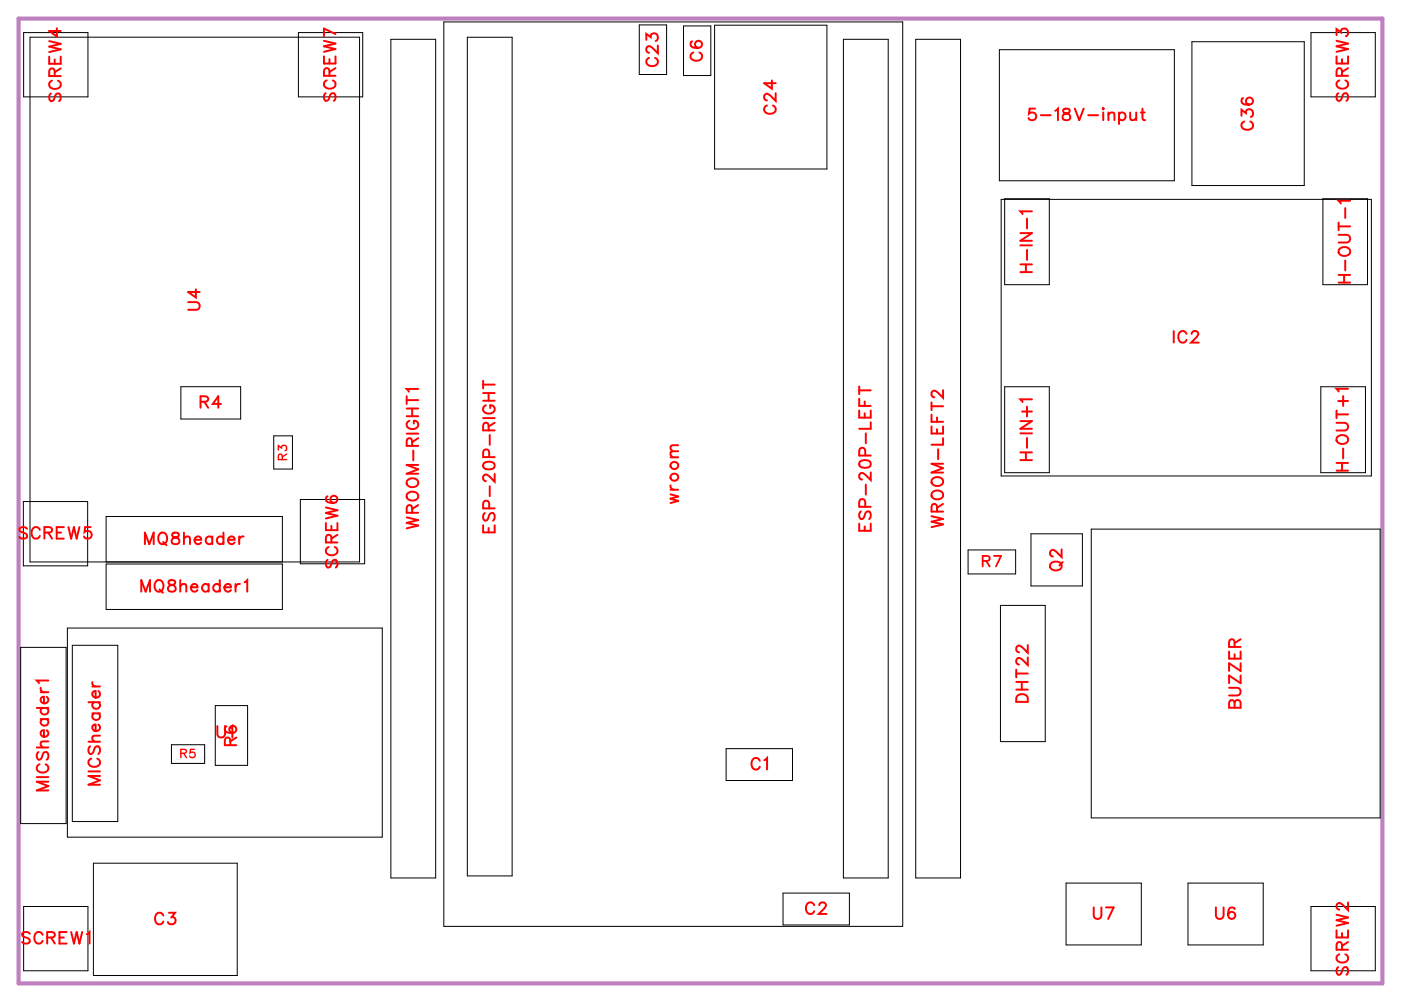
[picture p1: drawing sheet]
<svg xmlns="http://www.w3.org/2000/svg" width="86mm" height="62mm" viewBox="0 0 86 62" stroke-linecap="round" stroke-linejoin="round" font-family="sans-serif">
<path d="M1.1 1.1h83.9v59.4h-83.9z" fill="none" stroke="#bf80bf" stroke-width=".25"/>
<g fill="none" stroke="#000" stroke-width=".06">
<path d="M1.5 2h3.9v4h-3.9zM1.8 2.3h20.3v32.2h-20.3zM18.3 2h4v4h-4zM24 2.4h2.8v51.6h-2.8zM27.3 1.3h28.2v55.6h-28.2zM28.7 2.3h2.8v51.5h-2.8zM39.3 1.5h1.7v3.1h-1.7zM42 1.6h1.7v3h-1.7zM43.9 1.5h6.9v8.9h-6.9zM51.8 2.4h2.8v51.6h-2.8zM56.3 2.4h2.7v51.6h-2.7zM61.4 3.1h10.8v8h-10.8z"/>
<path d="M61.5 12.3h22.8v17h-22.8zM61.7 12.2h2.8v5.3h-2.8zM73.3 2.6h6.9v8.8h-6.9zM80.6 2h3.9v4h-3.9zM81.3 12.2h2.7v5.3h-2.7zM1.3 39.8h2.8v10.8h-2.8zM1.4 30.8h4v4h-4zM4.1 38.6h19.4v12.9h-19.4zM4.4 39.7h2.8v10.8h-2.8zM6.5 34.5v-2.7h10.9v2.7M6.5 34.7h10.9v2.8h-10.9zM11.1 23.8h3.7v2h-3.7z"/>
<path d="M16.8 26.8h1.2v2h-1.2zM18.5 30.7h3.9v4h-3.9zM59.5 33.8h2.9v1.5h-2.9zM61.5 37.2h2.7v8.4h-2.7zM61.7 23.8h2.8v5.3h-2.8zM63.4 32.8h3.1v3.2h-3.1zM67.1 32.5h17.7v17.8h-17.7zM81.2 23.8h2.7v5.3h-2.7zM1.5 55.7h3.9v4h-3.9zM5.7 53.1h8.9v6.9h-8.9zM10.5 45.8h2.1v1.1h-2.1zM13.2 43.4h2v3.6h-2z"/>
<path d="M44.6 46h4.1v2h-4.1zM48.1 54.9h4.1v2h-4.1zM65.5 54.3h4.6v3.8h-4.6zM73 54.3h4.6v3.8h-4.6zM80.6 55.7h3.9v4h-3.9z"/>
</g>
<g fill="none" stroke="#f00" stroke-width=".12">
<path d="M3 3.5v.4h.7v-.4M3 2.5l.7 .2-.7 .2 .7 .1-.7 .2M3.1 5.7l-.1 .2 .1 .3h.2l.2-.5h.1l.1 .2-.1 .3M3.2 5a.26 .26 0 0 0-.2 .3 .26 .26 0 0 0 .3 .2h.2a.26 .26 0 0 0 .2-.2 .26 .26 0 0 0-.1-.3M3.4 4.7l-.1-.4-.2-.1-.1 .5h.7M3.4 3.7v.2M3.5 1.7v.5l-.5-.3h.7M3.7 4.2l-.3 .2M11.6 18.6h.5l.2 .2-.1 .2h-.6M12 17.8v.5l-.4-.3h.7M19.9 3.5v.4h.7v-.4M19.9 2.5l.7 .2-.7 .1 .7 .2-.7 .2"/>
<path d="M20 5.7l-.1 .2 .1 .3 .2-.1 .2-.4h.1l.1 .2-.1 .3M20.1 4.9a.26 .26 0 0 0-.2 .3 .26 .26 0 0 0 .3 .2h.2a.26 .26 0 0 0 .2-.2 .26 .26 0 0 0-.1-.3M20.2 4.7v-.4l-.2-.1-.1 .5h.7M20.2 3.6v.3M20.6 4.2l-.4 .2M20.6 2.1l-.7-.3v.4M39.7 2.5v-.4l.3 .2a.24 .24 0 0 1 .4-.2 .24 .24 0 0 1-.1 .4M39.9 3.6a.26 .26 0 0 0-.2 .3 .26 .26 0 0 0 .3 .2h.2a.26 .26 0 0 0 .2-.2 .26 .26 0 0 0-.1-.3M40.4 2.8v.5l-.3-.4-.2-.1-.2 .2v.1l.2 .1M42.5 2.5v.1a.35 .35 0 0 0 .2 .4 .35 .35 0 0 0 .5-.3 .22 .22 0 0 0-.3-.2 .22 .22 0 0 0-.2 .2 .22 .22 0 0 0 .2 .2M42.6 3.2a.26 .26 0 0 0-.2 .3 .26 .26 0 0 0 .3 .2h.2a.26 .26 0 0 0 .3-.2 .26 .26 0 0 0-.2-.3M47.1 6.5a.26 .26 0 0 0-.1 .3 .26 .26 0 0 0 .2 .2h.2a.26 .26 0 0 0 .3-.2 .26 .26 0 0 0-.2-.3"/>
<path d="M47.4 4.9v.6l-.4-.4h.7M47.7 5.7v.5l-.4-.3-.2-.1-.1 .1v.1l.1 .2M62.7 16.7h.7M62.7 16.3h.7M62.7 15.1h.7M62.7 14.3h.7l-.7 .5h.7M63.1 16.3v.4M63.1 13.4v.6M63.1 15.4v.6M63.4 13h-.7l.1 .2M63.6 6.7h-.3l-.1 .3a.25 .25 0 0 1 .4 0 .25 .25 0 0 1 0 .4 .25 .25 0 0 1-.4-.1M64 7.1h.6"/>
<path d="M64.9 6.8l.1-.1v.7M65.4 6.7v.2l.3 .1 .1 .2a.24 .24 0 0 1-.3 .2 .24 .24 0 0 1-.2-.2l.4-.4v-.1zM66.1 6.7l.2 .7 .3-.7M66.9 7.1h.6M67.8 6.7h.1M67.8 6.9v.5M68.1 7l.2-.1h.2v.5M68.1 6.9v.5M68.8 7a.23 .23 0 0 1 .3 0 .23 .23 0 0 1 0 .3 .23 .23 0 0 1-.3 0M68.8 6.9v.7M69.5 6.9v.5h.2l.1-.1M69.8 6.9v.5"/>
<path d="M70.1 6.9h.3M70.2 6.7v.6l.2 .1M76.3 7.1v-.4l.3 .3a.24 .24 0 0 1 .4-.2 .24 .24 0 0 1-.1 .4M76.4 6l-.1 .1a.35 .35 0 0 0 .3 .4 .35 .35 0 0 0 .4-.3 .22 .22 0 0 0-.2-.2 .22 .22 0 0 0-.2 .2 .22 .22 0 0 0 .2 .2M76.5 7.5a.26 .26 0 0 0-.2 .3 .26 .26 0 0 0 .3 .2h.1a.26 .26 0 0 0 .3-.2 .26 .26 0 0 0-.2-.3M82.1 2.2v-.4l.3 .2a.24 .24 0 0 1 .4-.2 .24 .24 0 0 1-.1 .4M82.1 3.5v.4h.8v-.4M82.1 2.5l.8 .2-.8 .1 .8 .2-.8 .2M82.2 5.7l-.1 .2 .1 .3 .2-.1 .3-.4h.1l.1 .2-.1 .3M82.3 14.4h.5l.2 .2-.1 .3h-.6M82.3 17.4h.7M82.3 16.9h.7"/>
<path d="M82.3 13.9h.7M82.3 13.7v.5M82.3 4.9a.26 .26 0 0 0-.2 .3 .26 .26 0 0 0 .3 .2h.2a.26 .26 0 0 0 .3-.2 .26 .26 0 0 0-.2-.3M82.4 15.3a.35 .35 0 0 1 .4-.1 .35 .35 0 0 1 .1 .4 .33 .33 0 0 1-.4 .1 .33 .33 0 0 1-.1-.4zM82.5 4.7l-.1-.4-.2-.1-.1 .5h.8M82.5 3.6v.3M82.6 16.9v.5M82.7 12.8v.6M82.7 16v.6M82.9 4.2l-.4 .2M83 12.3h-.7l.1 .2M1.7 32.5l-.2-.1-.3 .1 .1 .2 .3 .1 .1 .2-.2 .1-.3-.1"/>
<path d="M2.4 32.6a.26 .26 0 0 0-.2-.2 .26 .26 0 0 0-.3 .3v.1a.26 .26 0 0 0 .3 .3 .26 .26 0 0 0 .2-.2M2.7 32.7h.4l.1-.2-.5-.1v.7M3 32.7l.2 .4M3.5 32.7h.3M3.9 32.4h-.4v.7h.4M4.2 32.4l.2 .7 .1-.7 .2 .7 .2-.7M5.6 32.4h-.4v.3a.25 .25 0 0 1 .4 0 .25 .25 0 0 1-.1 .4 .25 .25 0 0 1-.3-.1M8.7 36.4v-.7l.3 .7 .2-.7v.7M8.9 33.4v-.7l.3 .7 .2-.7v.7M9.6 35.7a.33 .33 0 0 1 .5 .3 .33 .33 0 0 1-.5 .3l-.1-.2zM9.8 36.2l.2 .2M9.9 32.8a.33 .33 0 0 1 .4 .3 .33 .33 0 0 1-.4 .3l-.2-.2z"/>
<path d="M10 33.3l.2 .2M10.4 35.7v.2l.3 .1 .1 .1a.24 .24 0 0 1-.2 .3 .24 .24 0 0 1-.3-.3l.5-.3-.1-.1zM10.6 32.8v.2l.3 .1 .1 .1a.24 .24 0 0 1-.2 .3 .24 .24 0 0 1-.2-.3l.4-.3v-.1zM11.1 36l.1-.1h.2l.1 .5M11.1 35.7v.7M11.3 33.1l.2-.1h.1l.1 .4M11.3 32.7v.7M11.7 36.1h.4a.23 .23 0 0 0-.3-.1 .23 .23 0 0 0-.1 .3 .23 .23 0 0 0 .4 0M12 33.2h.4a.23 .23 0 0 0-.4-.2 .23 .23 0 0 0 0 .4 .23 .23 0 0 0 .3 0h.1M12.3 24.7h.4l.1-.2-.2-.1h-.3v.7M12.6 24.7l.2 .4M12.8 36a.23 .23 0 0 0-.3 0 .23 .23 0 0 0 0 .3 .23 .23 0 0 0 .3 0"/>
<path d="M12.8 35.9v.5M13 33.1a.23 .23 0 0 0-.3-.1 .23 .23 0 0 0 0 .4 .23 .23 0 0 0 .3 0M13 33v.4M13.5 36a.23 .23 0 0 0-.3 0 .23 .23 0 0 0 0 .3 .23 .23 0 0 0 .3 0M13.5 35.7v.7M13.6 24.8h-.5l.3-.4v.7M13.7 33.1a.23 .23 0 0 0-.3-.1 .23 .23 0 0 0 0 .4 .23 .23 0 0 0 .3 0M13.7 32.7v.7M13.8 36.1h.4a.23 .23 0 0 0-.3-.1 .23 .23 0 0 0-.1 .3 .23 .23 0 0 0 .3 0h.1M14 33.2h.4a.23 .23 0 0 0-.3-.2 .23 .23 0 0 0-.1 .4 .23 .23 0 0 0 .4 0M14.5 35.9v.5M14.7 33v.4"/>
<path d="M14.7 35.9h-.1l-.1 .2M15 33h-.2l-.1 .2M15 35.8l.2-.1v.7M20 32.2v.4h.7v-.4M20 31.2l.7 .2-.7 .1 .7 .2-.7 .2M20.1 34.4l-.1 .2 .1 .3 .2-.1 .2-.4h.1l.1 .2-.1 .3M20.1 30.5a.35 .35 0 0 0 .2 .5 .35 .35 0 0 0 .4-.3 .22 .22 0 0 0-.2-.2 .22 .22 0 0 0-.2 .2 .22 .22 0 0 0 .2 .2M20.2 33.6a.26 .26 0 0 0-.2 .3 .26 .26 0 0 0 .3 .2h.2a.26 .26 0 0 0 .2-.2 .26 .26 0 0 0-.1-.3M20.4 33.3l-.1-.4h-.2l-.1 .4h.7M20.4 32.3v.3M20.7 32.9l-.3 .2M25 31.8l.7 .2-.7 .1 .7 .2-.7 .2"/>
<path d="M25 26.7h.7M25 25.6h.7M25 25.1h.7M25 24.6h.7M25 24.4v.4M25.1 30.3a.35 .35 0 0 1 .4-.1 .35 .35 0 0 1 .2 .4 .33 .33 0 0 1-.5 .2 .33 .33 0 0 1-.1-.5zM25.1 29.5a.35 .35 0 0 1 .4-.1 .35 .35 0 0 1 .2 .4 .33 .33 0 0 1-.5 .1 .33 .33 0 0 1-.1-.4zM25.2 25.9a.26 .26 0 0 0-.2 .3 .26 .26 0 0 0 .3 .2h.1a.25 .25 0 0 0 .3-.3 .25 .25 0 0 0-.3-.2v.1M25.3 31.5v-.4h-.2l-.1 .4h.7M25.3 27.4v-.4h-.2l-.1 .4h.7M25.3 25.1v.5M25.4 27.7v.6"/>
<path d="M25.7 23.9h-.7l.1 .2M25.7 31l-.4 .3M25.7 28.6h-.7l.7 .3-.7 .2h.7M25.7 26.9l-.4 .3M29.7 32.3v.4h.7v-.4M29.7 23.4v.5M29.7 25.7h.7M29.7 24.6h.7M29.7 24.2h.7M29.7 23.6h.7M29.7 28.5l.3-.1a.3 .3 0 0 1 .4 .3 .38 .38 0 0 1-.4 .2 .38 .38 0 0 1-.3-.3zM29.8 31.5l-.1 .2 .1 .3 .2-.1 .2-.4h.1l.1 .2-.1 .3"/>
<path d="M29.9 24.9a.26 .26 0 0 0-.2 .3 .26 .26 0 0 0 .3 .2h.1a.25 .25 0 0 0 .3-.2 .25 .25 0 0 0-.3-.3v.2M30 26.5v-.4l-.2-.1-.1 .5h.7M30 24.2v.4M30 32.5v.2M30.1 31.3l-.1-.5h-.2l-.1 .5h.7M30.1 28.1l-.1-.4h-.2l-.1 .4h.7M30.1 26.7v.6M30.1 29.9v.6M30.4 29.1v.5l-.3-.3-.3-.1-.1 .1v.1l.2 .2M30.4 26l-.4 .2M41.2 29.8v.2l.2 .1M41.2 28.1h.5"/>
<path d="M41.2 30.4l.5 .1-.5 .2 .5 .1-.5 .1M41.2 30.1h.5M41.7 27.7l-.5 .1v.1l.1 .2M41.7 27.4h-.5v.2l.1 .1M52.8 32.2v.4h.7v-.4M52.8 23.8v.4M52.8 24.5v.5h.7M52.8 25.2v.5h.7v-.5M52.8 24h.7M52.8 28.4l.3-.1a.3 .3 0 0 1 .4 .3 .38 .38 0 0 1-.4 .2 .38 .38 0 0 1-.3-.3zM52.9 31.4l-.1 .2 .1 .3 .2-.1 .2-.4h.1l.1 .2-.1 .3M53.1 24.7v.3"/>
<path d="M53.1 25.4v.3M53.1 32.4v.2M53.2 31.2l-.1-.4-.2-.1-.1 .5h.7M53.2 28l-.1-.4h-.2l-.1 .4h.7M53.2 26.6v.6M53.2 29.8v.6M53.5 29v.5l-.3-.3-.3-.1-.1 .1v.1l.2 .2M53.5 26v.4h-.7M57.3 25h.7M57.3 31.7l.7 .2-.7 .2 .7 .1-.7 .2M57.3 26.2v.5h.7v-.5M57.3 24.7v.5"/>
<path d="M57.3 25.5v.4h.7M57.4 30.2a.35 .35 0 0 1 .4 0 .35 .35 0 0 1 .1 .4 .33 .33 0 0 1-.4 .1 .33 .33 0 0 1-.1-.5zM57.4 29.4a.35 .35 0 0 1 .4 0 .35 .35 0 0 1 .1 .3 .33 .33 0 0 1-.4 .2 .33 .33 0 0 1-.1-.5zM57.6 31.4v-.4h-.3v.4h.7M57.6 25.7v.2M57.6 26.4v.3M57.7 27.6v.6M58 24v.5l-.4-.4-.2-.1-.1 .1v.2l.1 .1M58 31l-.4 .2M58 28.5h-.7l.7 .3-.7 .2h.7M58 26.9v.4h-.7M62.7 25.9h.7l-.7 .5h.7"/>
<path d="M62.7 26.6h.7M62.7 28.3h.7M62.7 27.8h.7M62.8 25.3h.6M63.1 27.8v.5M63.1 25v.6M63.1 26.9v.6M63.2 39.7v.4l-.4-.3-.2-.1-.1 .1v.2l.1 .1M63.4 24.5h-.7l.1 .2M64.6 34.6a.35 .35 0 0 1 .5-.1 .35 .35 0 0 1 .1 .4 .33 .33 0 0 1-.4 .2 .33 .33 0 0 1-.2-.5zM65.2 33.8v.4l-.3-.3-.2-.1-.2 .1v.2l.2 .1M65.3 34.6l-.2 .2"/>
<path d="M72.1 20.4v.7M72.9 20.5a.26 .26 0 0 0-.3-.1 .26 .26 0 0 0-.2 .2v.2a.26 .26 0 0 0 .2 .3 .26 .26 0 0 0 .3-.2M73.2 20.5l.2-.1h.1l.1 .1-.1 .2-.3 .4h.5M75.9 39.8l-.1-.4-.2-.1-.1 .5h.7M76.2 39.3l-.3 .2M82.1 26h.6l.2 .2-.1 .2-.7 .1M82.1 28.9h.8M82.1 28.5h.8M82.1 25.5h.8M82.1 25.2v.5M82.2 26.8a.35 .35 0 0 1 .5 0 .35 .35 0 0 1 .1 .4 .33 .33 0 0 1-.4 .1 .33 .33 0 0 1-.2-.5zM82.2 24.7h.7"/>
<path d="M82.5 28.5v.4M82.6 24.3v.7M82.6 27.6v.6M82.9 23.9h-.8l.2 .2M1.8 57.4l-.1-.1-.3 .1v.2l.4 .2v.1l-.1 .1-.3-.1M2.3 47.8h.7M2.3 45.9h.7M2.3 43.5h.7M2.4 46.2l-.1 .2 .1 .3 .1-.1 .3-.4h.1l.1 .2-.1 .3M2.4 47a.26 .26 0 0 0-.1 .3 .26 .26 0 0 0 .2 .2h.2a.26 .26 0 0 0 .3-.2 .26 .26 0 0 0-.2-.3M2.5 42.3v.1l.2 .2M2.5 44.2h.5"/>
<path d="M2.5 42.6h.5M2.6 44.2a.23 .23 0 0 0 0 .3 .23 .23 0 0 0 .3 0 .23 .23 0 0 0 0-.3M2.6 43.5a.23 .23 0 0 0 0 .4 .23 .23 0 0 0 .3 0 .23 .23 0 0 0 0-.4M2.6 57.5a.26 .26 0 0 0-.3-.2 .26 .26 0 0 0-.2 .3v.1a.26 .26 0 0 0 .2 .3 .26 .26 0 0 0 .3-.2M2.9 44.9a.22 .22 0 0 1 0 .3 .22 .22 0 0 1-.3 0 .22 .22 0 0 1 0-.3h.1v.4M2.9 42.8a.22 .22 0 0 1 0 .4 .22 .22 0 0 1-.3 0 .22 .22 0 0 1 0-.4h.1v.4M2.9 57.6h.4v-.2l-.4-.1v.7M3 45.6h-.5v.2l.1 .1M3 41.8h-.7l.1 .2M3 48.1h-.7l.7 .2-.7 .3h.7M3.1 57.6l.3 .4M3.7 57.6h.2"/>
<path d="M4.1 57.3h-.4v.7h.4M4.4 57.3l.1 .7 .2-.7 .2 .7 .2-.7M5.3 57.4l.2-.1v.7M5.4 47.4h.7M5.4 45.6h.7M5.4 43.2h.7M5.5 45.9l-.1 .1 .1 .3h.2l.2-.4h.1l.1 .1-.1 .3M5.6 46.6a.26 .26 0 0 0-.2 .3 .26 .26 0 0 0 .3 .2h.2a.26 .26 0 0 0 .2-.2 .26 .26 0 0 0-.1-.3M5.7 41.9v.2l.2 .1M5.7 43.9h.4M5.7 42.2h.4M5.8 43.9a.23 .23 0 0 0-.1 .3 .23 .23 0 0 0 .4 0 .23 .23 0 0 0-.1-.3"/>
<path d="M5.8 43.2a.23 .23 0 0 0-.1 .3 .23 .23 0 0 0 .4 0 .23 .23 0 0 0-.1-.3M6 44.5a.22 .22 0 0 1 .1 .4 .22 .22 0 0 1-.3 0 .22 .22 0 0 1 0-.4h.1v.4M6 42.5a.22 .22 0 0 1 .1 .3 .22 .22 0 0 1-.3 0 .22 .22 0 0 1 0-.3h.1v.4M6.1 45.2l-.4 .1v.1l.1 .2M6.1 47.7h-.7l.7 .3-.7 .2h.7M10 56.3a.26 .26 0 0 0-.3-.2 .26 .26 0 0 0-.2 .3v.1a.26 .26 0 0 0 .2 .3 .26 .26 0 0 0 .3-.1M10.4 56.1h.4l-.2 .3a.24 .24 0 0 1 .1 .4 .24 .24 0 0 1-.4-.1M13.4 44.6v.5l.2 .2 .2-.1v-.6M13.9 44.7a.35 .35 0 0 0 .2 .4 .35 .35 0 0 0 .4-.2 .22 .22 0 0 0-.2-.3 .22 .22 0 0 0-.2 .2 .22 .22 0 0 0 .2 .3M14.1 44.8l.2-.2v.7M14.2 45.8l-.1-.4-.1-.1-.2 .2v.3h.7M14.5 45.3l-.3 .3"/>
<path d="M46.7 46.8a.26 .26 0 0 0-.3-.2 .26 .26 0 0 0-.2 .3v.1a.26 .26 0 0 0 .2 .3 .26 .26 0 0 0 .3-.2M47 46.7l.1-.1v.7M50 55.6a.26 .26 0 0 0-.3-.1 .26 .26 0 0 0-.2 .2v.2a.26 .26 0 0 0 .2 .3 .26 .26 0 0 0 .3-.2M50.4 55.6l.1-.1h.1l.2 .1-.1 .2-.4 .4h.5M62.5 42.4h.7M62.5 41.9h.7M62.5 41.4h.7M62.5 41.2v.4M62.6 42.7h.1h.4l.1 .4h-.7zM62.8 41.9v.5M63.2 40.4v.5l-.4-.4-.2-.1-.1 .2v.1l.1 .2M67.2 55.8v.5l.2 .2 .3-.1v-.6"/>
<path d="M68 55.8h.4l-.3 .7M74.7 55.8v.5l.2 .2 .3-.1v-.6M75.5 42.3h.5l.2 .2-.1 .2-.6 .1M75.5 40.1v.4h.7v-.4M75.9 43.2l-.2-.2-.1 .1-.1 .4h.7v-.3l-.1-.2-.2 .1v.4M75.9 40.2v.3M75.9 55.9v-.1a.35 .35 0 0 0-.5 .3 .35 .35 0 0 0 .3 .4 .22 .22 0 0 0 .2-.2 .22 .22 0 0 0-.2-.2 .22 .22 0 0 0-.2 .2M76.2 41.5v.5l-.7-.5v.5M76.2 40.8v.4l-.7-.4v.4M82.1 57.2v.4h.8v-.4M82.1 56.2l.8 .2-.8 .2 .8 .1-.8 .2M82.2 59.5l-.1 .1 .1 .3h.2l.3-.4h.1l.1 .1-.1 .3"/>
<path d="M82.3 58.7a.26 .26 0 0 0-.2 .3 .26 .26 0 0 0 .3 .2h.2a.26 .26 0 0 0 .3-.2 .26 .26 0 0 0-.2-.3M82.5 58.4l-.1-.4-.2-.1-.1 .5h.8M82.5 57.4v.2M82.9 55.5v.4l-.4-.3-.2-.1-.2 .1v.2l.2 .1M82.9 57.9l-.4 .2"/>
<circle cx="41.4" cy="28.6" r=".23"/>
<circle cx="41.4" cy="29.3" r=".23"/>
</g>
<path d="M17.1 27.7v-.3l.2 .1a.17 .17 0 0 1 .3-.1 .17 .17 0 0 1-.1 .3M17.3 28.3v-.3l-.1-.1-.1 .4h.5M17.6 27.9l-.3 .2M11.1 46.3h.3l.1-.1-.4-.1v.5M11.3 46.3l.2 .3M11.9 46.1h-.2v.2a.18 .18 0 0 1 .3 0 .18 .18 0 0 1-.1 .2 .18 .18 0 0 1-.2 0" fill="none" stroke="#f00" stroke-width=".08"/>
<path d="M60.4 34.5h.4v-.3h-.4v.6M60.6 34.5l.2 .3M61.1 34.2h.4l-.3 .6" fill="none" stroke="#f00" stroke-width=".11"/>
<g font-size="1.2" fill="#fff">
<text x="40.7" y="4.1" transform="rotate(-90 40.7 4.1)">C23</text>
<text x="43.4" y="3.8" transform="rotate(-90 43.4 3.8)">C6</text>
<text x="4" y="6.3" transform="rotate(-90 4 6.3)">SCREW4</text>
<text x="20.9" y="6.3" transform="rotate(-90 20.9 6.3)">SCREW7</text>
<text x="48" y="7.1" transform="rotate(-90 48 7.1)">C24</text>
<text x="63.2" y="7.7">5-18V-input</text>
<text x="77.3" y="8" transform="rotate(-90 77.3 8)">C36</text>
<text x="83.1" y="6.3" transform="rotate(-90 83.1 6.3)">SCREW3</text>
<text x="63.7" y="16.8" transform="rotate(-90 63.7 16.8)">H-IN-1</text>
<text x="83.3" y="17.4" transform="rotate(-90 83.3 17.4)">H-OUT-1</text>
<text x="12.6" y="19.1" transform="rotate(-90 12.6 19.1)">U4</text>
<text x="72.1" y="21.4">IC2</text>
<text x="12.3" y="25.4">R4</text>
<text x="63.7" y="28.3" transform="rotate(-90 63.7 28.3)">H-IN+1</text>
<text x="83.1" y="29" transform="rotate(-90 83.1 29)">H-OUT+1</text>
<text x="1.1" y="33.4">SCREW5</text>
<text x="8.8" y="33.7">MQ8header</text>
<text x="21" y="34.9" transform="rotate(-90 21 34.9)">SCREW6</text>
<text x="26" y="32.5" transform="rotate(-90 26 32.5)">WROOM-RIGHT1</text>
<text x="30.7" y="32.8" transform="rotate(-90 30.7 32.8)">ESP-20P-RIGHT</text>
<text x="42" y="31" transform="rotate(-90 42 31)">wroom</text>
<text x="53.8" y="32.7" transform="rotate(-90 53.8 32.7)">ESP-20P-LEFT</text>
<text x="58.3" y="32.5" transform="rotate(-90 58.3 32.5)">WROOM-LEFT2</text>
<text x="65.5" y="35.1" transform="rotate(-90 65.5 35.1)">Q2</text>
<text x="8.6" y="36.7">MQ8header1</text>
<text x="13.3" y="45.6">U1</text>
<text x="14.8" y="45.9" transform="rotate(-90 14.8 45.9)">R6</text>
<text x="46.1" y="47.6">C1</text>
<text x="63.5" y="43.2" transform="rotate(-90 63.5 43.2)">DHT22</text>
<text x="76.5" y="43.6" transform="rotate(-90 76.5 43.6)">BUZZER</text>
<text x="3.3" y="48.7" transform="rotate(-90 3.3 48.7)">MICSheader1</text>
<text x="6.4" y="48.3" transform="rotate(-90 6.4 48.3)">MICSheader</text>
<text x="1.3" y="58.3">SCREW1</text>
<text x="9.5" y="57.1">C3</text>
<text x="49.5" y="56.5">C2</text>
<text x="67.2" y="56.8">U7</text>
<text x="74.7" y="56.8">U6</text>
<text x="83.1" y="60" transform="rotate(-90 83.1 60)">SCREW2</text>
</g>
<text font-size="1.1" fill="#fff" x="60.3" y="35.1">R7</text>
<g font-size=".9" fill="#fff">
<text x="17.8" y="28.3" transform="rotate(-90 17.8 28.3)">R3</text>
<text x="11.1" y="46.8">R5</text>
</g>
</svg>
